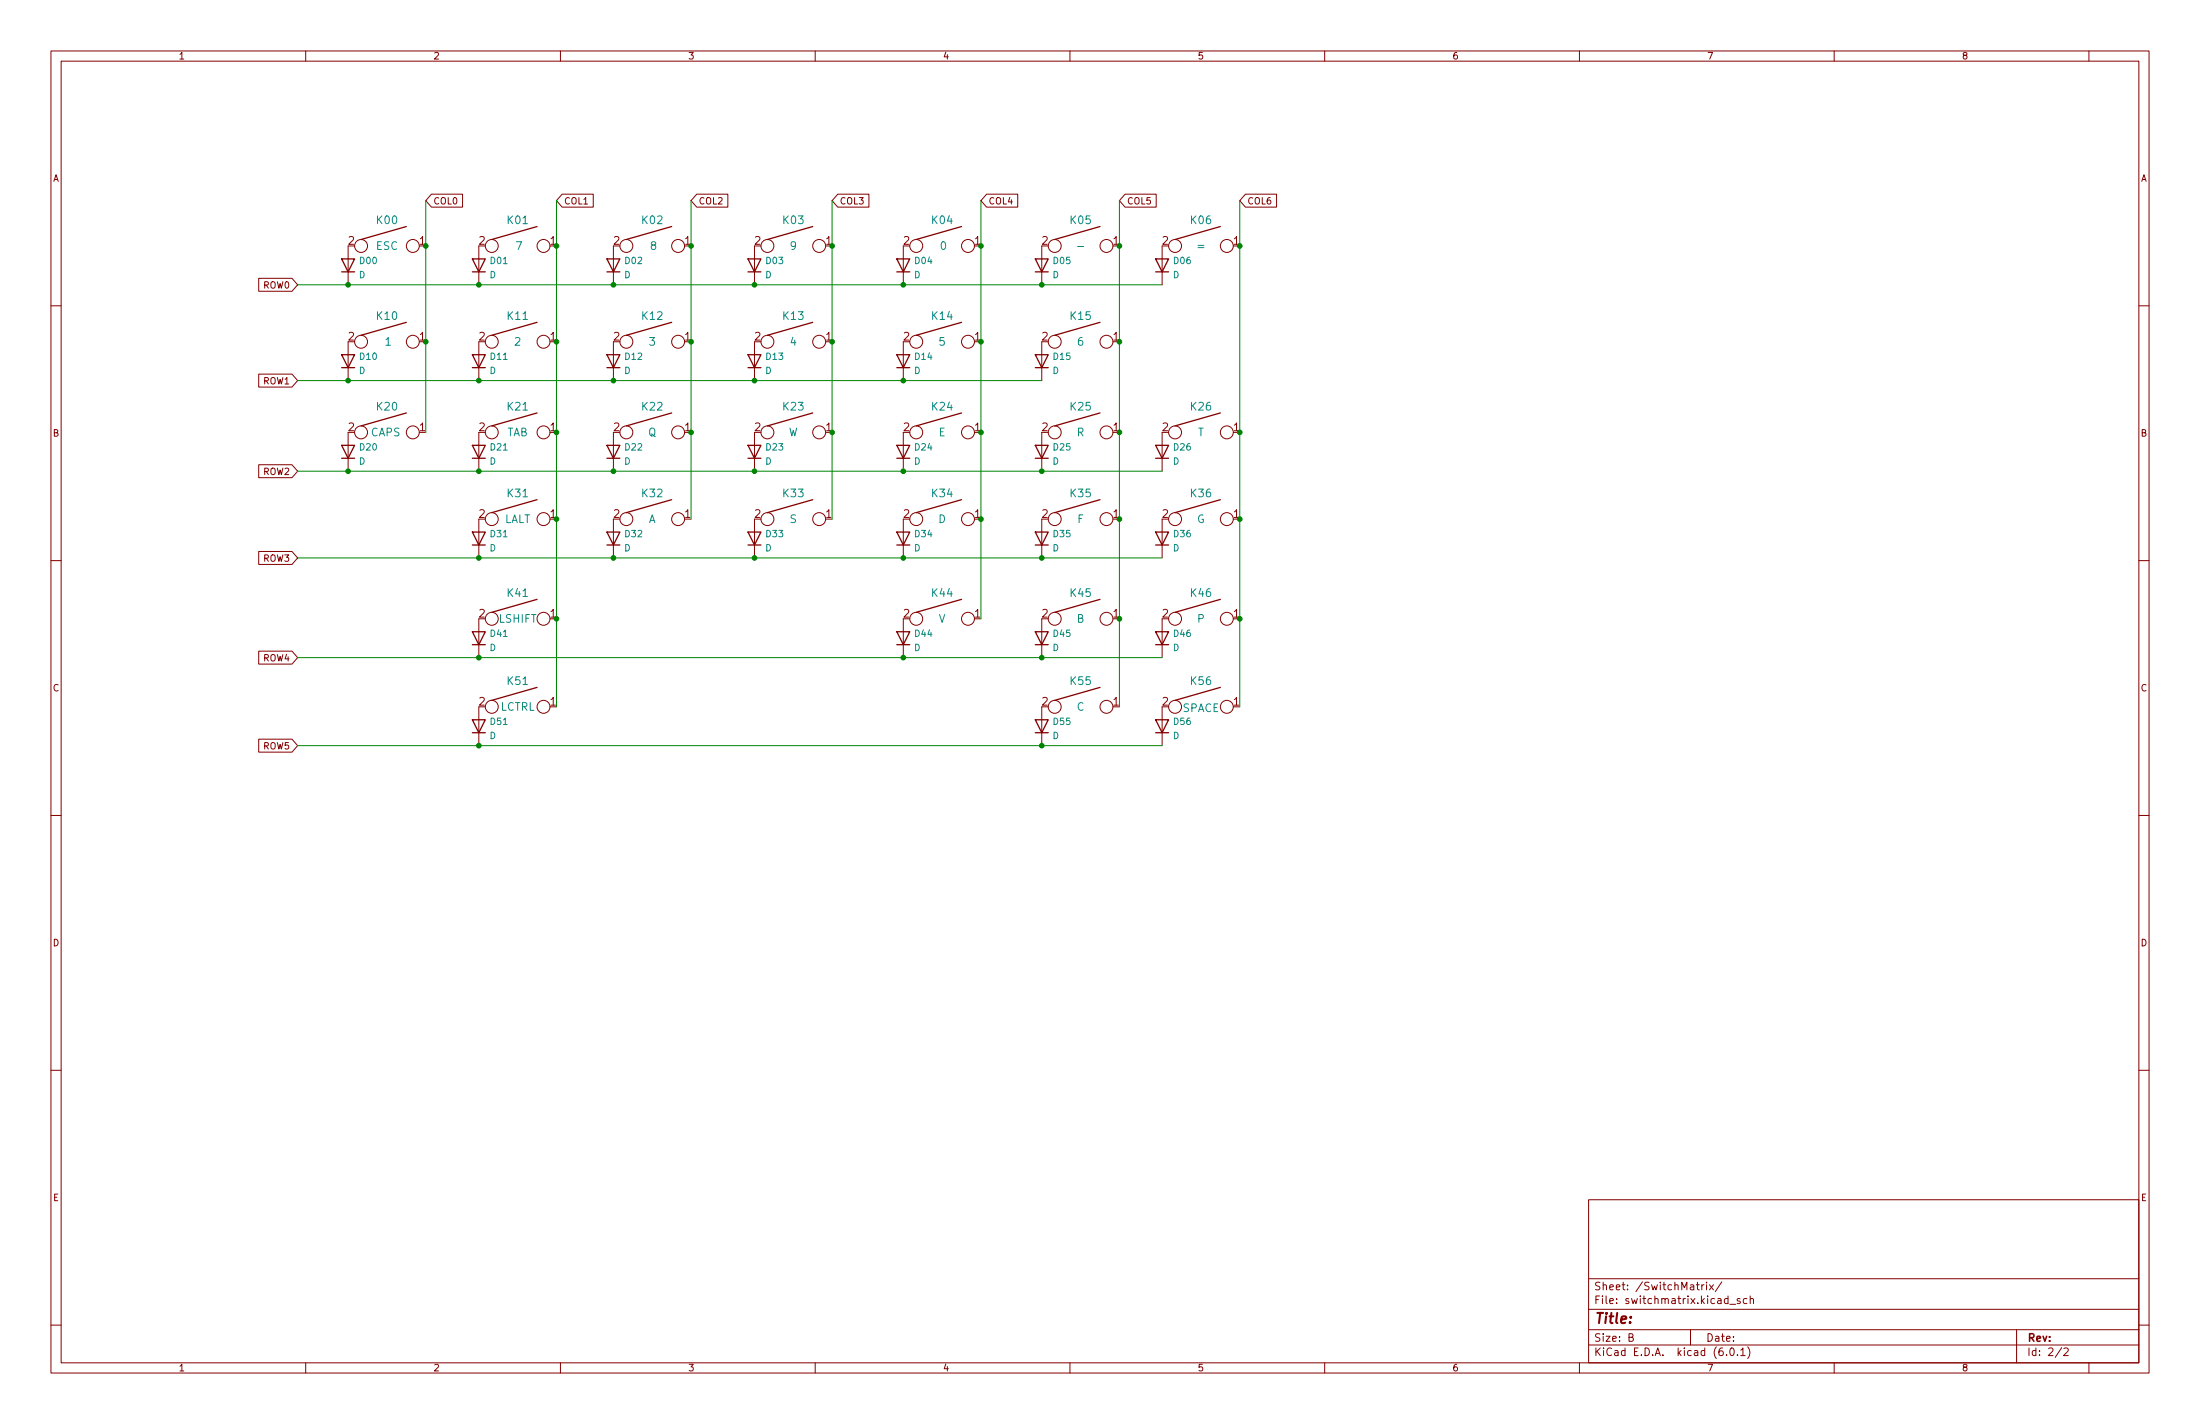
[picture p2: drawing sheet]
<svg xmlns="http://www.w3.org/2000/svg" width="432mm" height="279mm" viewBox="0 0 432 279" stroke-linecap="round" stroke-linejoin="round" font-family="sans-serif">
<g fill="none" stroke="#840000" stroke-width=".2">
<path d="M10 10h411.8v259.4h-411.8zM12 12h407.8v255.4h-407.8zM60 10v2M110 10v2M160 10v2M210 10v2M260 10v2M310 10v2M360 10v2M410 10v2M84.7 38.1h6.1v2.5h-6.1l-1.1-1.2zM110.3 38.1h6.1v2.5h-6.1l-1.1-1.2z"/>
<path d="M136.7 38.1h6.2v2.5h-6.2l-1.1-1.2zM164.4 38.1h6.1v2.5h-6.1l-1.1-1.2zM193.6 38.1h6.2v2.5h-6.2l-1.1-1.2zM220.8 38.1h6.1v2.5h-6.1l-1.1-1.2zM244.4 38.1h6.2v2.5h-6.2l-1.1-1.2zM10 60h2M50.8 54.6h6.5l1.1 1.3-1.1 1.3h-6.5zM68.3 48.3v7.6M94 48.3v7.6M120.4 48.3v7.6M148.1 48.3v7.6M177.3 48.3v7.6"/>
<path d="M204.5 48.3v7.6M228.1 48.3v7.6M419.8 60h2M50.8 73.4h6.5l1.1 1.3-1.1 1.2h-6.5zM68.3 67.1v7.6M94 67.1v7.6M120.4 67.1v7.6M148.1 67.1v7.6M177.3 67.1v7.6M204.5 67.1v7.6M50.8 91.2h6.5l1.1 1.3-1.1 1.2h-6.5zM68.3 84.8v7.7"/>
<path d="M94 84.8v7.7M120.4 84.8v7.7M148.1 84.8v7.7M177.3 84.8v7.7M204.5 84.8v7.7M228.1 84.8v7.7M10 110h2M50.8 108.2h6.5l1.1 1.3-1.1 1.2h-6.5zM94 101.9v7.6M120.4 101.9v7.6M148.1 101.9v7.6M177.3 101.9v7.6"/>
<path d="M204.5 101.9v7.6M228.1 101.9v7.6M419.8 110h2M50.8 127.8h6.5l1.1 1.2-1.1 1.3h-6.5zM94 121.4v7.6M94 138.7v7.6M177.3 121.4v7.6M204.5 121.4v7.6M204.5 138.7v7.6M228.1 121.4v7.6M228.1 138.7v7.6M10 160h2"/>
<path d="M50.8 145h6.5l1.1 1.3-1.1 1.3h-6.5zM419.8 160h2M10 210h2M419.8 210h2M311.8 235.4h108v32h-108zM10 260h2M311.8 256.9h108M311.8 250.9h108M332.9 252.1h.6M333.2 251.6v1.3l.3 .2M334 252.1v1M334.4 252.1l-.2 .1-.2 .2"/>
<path d="M334.9 251.6v.1M334.9 252.1v1M335.5 252.1l.8 1M336.3 252.1l-.8 1M337.9 251.5l-1.2 1.9M339.5 255.9h1.2M341.5 254.9l-.3-.1-.3 .2 .1 .2 .5 .2v.3h-.6M342.9 254.9l-.5-.1-.2 .3 .1 .6h.6M343.5 254.9l.2-.1 .4 .1 .1 .9M343.5 254.3v1.5M419.8 260h2M60 267.4v2"/>
<path d="M110 267.4v2M160 267.4v2M210 267.4v2M260 267.4v2M310 267.4v2M311.8 263.9h108M311.8 260.9h108M319.7 262.4l.7-.1 .1-.2-.1-.4h-.7v1.5h.6l.3-.3a.39 .39 0 0 0-.4-.5M331.8 260.9v3M338.9 265.8v.2M339.7 264.5h.2a.8 .8 0 0 1 .5 .7 .8 .8 0 0 1-.5 .8 1 1 0 0 1-.2-1.5zM341 265.8v.2"/>
<path d="M341.7 264.9l.4-.4v1.5M341.7 266h.8M343 264.3a1.72 1.72 0 0 1 0 2.2M360 267.4v2M395.8 260.9v6.5M404.7 264.4l-1.3 1.9M405.1 264.6l.6-.1 .2 .1v.3l-.9 1.1h.9M410 267.4v2"/>
<circle cx="70.9" cy="48.3" r="1.27"/>
<circle cx="81" cy="48.3" r="1.27"/>
<circle cx="96.5" cy="48.3" r="1.27"/>
<circle cx="106.7" cy="48.3" r="1.27"/>
<circle cx="122.9" cy="48.3" r="1.27"/>
<circle cx="133.1" cy="48.3" r="1.27"/>
<circle cx="150.6" cy="48.3" r="1.27"/>
<circle cx="160.8" cy="48.3" r="1.27"/>
<circle cx="179.8" cy="48.3" r="1.27"/>
<circle cx="190" cy="48.3" r="1.27"/>
<circle cx="207" cy="48.3" r="1.27"/>
<circle cx="217.2" cy="48.3" r="1.27"/>
<circle cx="230.6" cy="48.3" r="1.27"/>
<circle cx="240.8" cy="48.3" r="1.27"/>
<circle cx="70.9" cy="67.1" r="1.27"/>
<circle cx="81" cy="67.1" r="1.27"/>
<circle cx="96.5" cy="67.1" r="1.27"/>
<circle cx="106.7" cy="67.1" r="1.27"/>
<circle cx="122.9" cy="67.1" r="1.27"/>
<circle cx="133.1" cy="67.1" r="1.27"/>
<circle cx="150.6" cy="67.1" r="1.27"/>
<circle cx="160.8" cy="67.1" r="1.27"/>
<circle cx="179.8" cy="67.1" r="1.27"/>
<circle cx="190" cy="67.1" r="1.27"/>
<circle cx="207" cy="67.1" r="1.27"/>
<circle cx="217.2" cy="67.1" r="1.27"/>
<circle cx="70.9" cy="84.8" r="1.27"/>
<circle cx="81" cy="84.8" r="1.27"/>
<circle cx="96.5" cy="84.8" r="1.27"/>
<circle cx="106.7" cy="84.8" r="1.27"/>
<circle cx="122.9" cy="84.8" r="1.27"/>
<circle cx="133.1" cy="84.8" r="1.27"/>
<circle cx="150.6" cy="84.8" r="1.27"/>
<circle cx="160.8" cy="84.8" r="1.27"/>
<circle cx="179.8" cy="84.8" r="1.27"/>
<circle cx="190" cy="84.8" r="1.27"/>
<circle cx="207" cy="84.8" r="1.27"/>
<circle cx="217.2" cy="84.8" r="1.27"/>
<circle cx="230.6" cy="84.8" r="1.27"/>
<circle cx="240.8" cy="84.8" r="1.27"/>
<circle cx="96.5" cy="101.9" r="1.27"/>
<circle cx="106.7" cy="101.9" r="1.27"/>
<circle cx="122.9" cy="101.9" r="1.27"/>
<circle cx="133.1" cy="101.9" r="1.27"/>
<circle cx="150.6" cy="101.9" r="1.27"/>
<circle cx="160.8" cy="101.9" r="1.27"/>
<circle cx="179.8" cy="101.9" r="1.27"/>
<circle cx="190" cy="101.9" r="1.27"/>
<circle cx="207" cy="101.9" r="1.27"/>
<circle cx="217.2" cy="101.9" r="1.27"/>
<circle cx="230.6" cy="101.9" r="1.27"/>
<circle cx="240.8" cy="101.9" r="1.27"/>
<circle cx="96.5" cy="138.7" r="1.27"/>
<circle cx="96.5" cy="121.4" r="1.27"/>
<circle cx="106.7" cy="121.4" r="1.27"/>
<circle cx="106.7" cy="138.7" r="1.27"/>
<circle cx="179.8" cy="121.4" r="1.27"/>
<circle cx="190" cy="121.4" r="1.27"/>
<circle cx="207" cy="138.7" r="1.27"/>
<circle cx="207" cy="121.4" r="1.27"/>
<circle cx="217.2" cy="121.4" r="1.27"/>
<circle cx="217.2" cy="138.7" r="1.27"/>
<circle cx="230.6" cy="138.7" r="1.27"/>
<circle cx="230.6" cy="121.4" r="1.27"/>
<circle cx="240.8" cy="138.7" r="1.27"/>
<circle cx="240.8" cy="121.4" r="1.27"/>
</g>
<g fill="none" stroke="#840000" stroke-width=".25">
<path d="M67.1 50.8h2.5l-1.3 2.5zM67.1 53.3h2.5M79.8 44.5l-8.9 2.5M92.7 50.8h2.5l-1.2 2.5zM92.7 53.3h2.5M105.4 44.5l-8.9 2.5M119.1 50.8h2.6l-1.3 2.5zM119.1 53.3h2.6M131.8 44.5l-8.9 2.5M146.8 50.8h2.6l-1.3 2.5zM146.8 53.3h2.6M159.5 44.5l-8.9 2.5"/>
<path d="M176 50.8h2.6l-1.3 2.5zM176 53.3h2.6M188.7 44.5l-8.9 2.5M203.2 50.8h2.5l-1.2 2.5zM203.2 53.3h2.5M215.9 44.5l-8.9 2.5M226.8 50.8h2.6l-1.3 2.5zM226.8 53.3h2.6M239.5 44.5l-8.9 2.5M67.1 69.6h2.5l-1.3 2.5zM67.1 72.1h2.5M79.8 63.2l-8.9 2.6"/>
<path d="M92.7 69.6h2.5l-1.2 2.5zM92.7 72.1h2.5M105.4 63.2l-8.9 2.6M119.1 69.6h2.6l-1.3 2.5zM119.1 72.1h2.6M131.8 63.2l-8.9 2.6M146.8 69.6h2.6l-1.3 2.5zM146.8 72.1h2.6M159.5 63.2l-8.9 2.6M176 69.6h2.6l-1.3 2.5zM176 72.1h2.6M188.7 63.2l-8.9 2.6"/>
<path d="M203.2 69.6h2.5l-1.2 2.5zM203.2 72.1h2.5M215.9 63.2l-8.9 2.6M67.1 87.4h2.5l-1.3 2.5zM67.1 89.9h2.5M79.8 81l-8.9 2.6M92.7 87.4h2.5l-1.2 2.5zM92.7 89.9h2.5M105.4 98l-8.9 2.6M105.4 81l-8.9 2.6M119.1 87.4h2.6l-1.3 2.5zM119.1 89.9h2.6"/>
<path d="M131.8 98l-8.9 2.6M131.8 81l-8.9 2.6M146.8 87.4h2.6l-1.3 2.5zM146.8 89.9h2.6M159.5 98l-8.9 2.6M159.5 81l-8.9 2.6M176 87.4h2.6l-1.3 2.5zM176 89.9h2.6M188.7 98l-8.9 2.6M188.7 81l-8.9 2.6M203.2 87.4h2.5l-1.2 2.5zM203.2 89.9h2.5"/>
<path d="M215.9 98l-8.9 2.6M215.9 81l-8.9 2.6M226.8 87.4h2.6l-1.3 2.5zM226.8 89.9h2.6M239.5 81l-8.9 2.6M239.5 98l-8.9 2.6M92.7 104.4h2.5l-1.2 2.5zM92.7 106.9h2.5M105.4 117.6l-8.9 2.5M119.1 104.4h2.6l-1.3 2.5zM119.1 106.9h2.6M146.8 104.4h2.6l-1.3 2.5z"/>
<path d="M146.8 106.9h2.6M176 104.4h2.6l-1.3 2.5zM176 106.9h2.6M188.7 117.6l-8.9 2.5M203.2 104.4h2.5l-1.2 2.5zM203.2 106.9h2.5M215.9 117.6l-8.9 2.5M226.8 104.4h2.6l-1.3 2.5zM226.8 106.9h2.6M239.5 117.6l-8.9 2.5M92.7 124h2.5l-1.2 2.5zM92.7 126.5h2.5"/>
<path d="M105.4 134.9l-8.9 2.5M176 124h2.6l-1.3 2.5zM176 126.5h2.6M203.2 124h2.5l-1.2 2.5zM203.2 126.5h2.5M215.9 134.9l-8.9 2.5M226.8 124h2.6l-1.3 2.5zM226.8 126.5h2.6M239.5 134.9l-8.9 2.5M92.7 141.2h2.5l-1.2 2.6zM92.7 143.8h2.5M203.2 141.2h2.5l-1.2 2.6z"/>
<path d="M203.2 143.8h2.5M226.8 141.2h2.6l-1.3 2.6zM226.8 143.8h2.6"/>
</g>
<g fill="none" stroke="#008400" stroke-width=".2">
<path d="M83.6 39.4v45.4M109.2 39.4v99.3M135.6 39.4v62.5M163.3 39.4v62.5M192.5 39.4v82M219.7 39.4v99.3M243.3 39.4v99.3M58.4 55.9h169.7M58.4 74.7h146.1M58.4 92.5h169.7M58.4 109.5h169.7M58.4 129h169.7"/>
<path d="M58.4 146.3h169.7"/>
</g>
<g fill="#008400" stroke="#008400" stroke-width=".2">
<circle cx="109.2" cy="48.3" r=".46"/>
<circle cx="120.4" cy="55.9" r=".46"/>
<circle cx="109.2" cy="67.1" r=".46"/>
<circle cx="135.6" cy="48.3" r=".46"/>
<circle cx="148.1" cy="55.9" r=".46"/>
<circle cx="135.6" cy="67.1" r=".46"/>
<circle cx="192.5" cy="84.8" r=".46"/>
<circle cx="177.3" cy="55.9" r=".46"/>
<circle cx="163.3" cy="48.3" r=".46"/>
<circle cx="192.5" cy="48.3" r=".46"/>
<circle cx="177.3" cy="74.7" r=".46"/>
<circle cx="163.3" cy="67.1" r=".46"/>
<circle cx="163.3" cy="84.8" r=".46"/>
<circle cx="94" cy="129" r=".46"/>
<circle cx="94" cy="146.3" r=".46"/>
<circle cx="94" cy="109.5" r=".46"/>
<circle cx="109.2" cy="101.9" r=".46"/>
<circle cx="109.2" cy="84.8" r=".46"/>
<circle cx="120.4" cy="92.5" r=".46"/>
<circle cx="120.4" cy="109.5" r=".46"/>
<circle cx="120.4" cy="74.7" r=".46"/>
<circle cx="135.6" cy="84.8" r=".46"/>
<circle cx="148.1" cy="74.7" r=".46"/>
<circle cx="109.2" cy="121.4" r=".46"/>
<circle cx="148.1" cy="92.5" r=".46"/>
<circle cx="148.1" cy="109.5" r=".46"/>
<circle cx="177.3" cy="129" r=".46"/>
<circle cx="204.5" cy="129" r=".46"/>
<circle cx="204.5" cy="146.3" r=".46"/>
<circle cx="204.5" cy="109.5" r=".46"/>
<circle cx="177.3" cy="109.5" r=".46"/>
<circle cx="177.3" cy="92.5" r=".46"/>
<circle cx="243.3" cy="121.4" r=".46"/>
<circle cx="219.7" cy="121.4" r=".46"/>
<circle cx="204.5" cy="92.5" r=".46"/>
<circle cx="192.5" cy="101.9" r=".46"/>
<circle cx="219.7" cy="101.9" r=".46"/>
<circle cx="243.3" cy="101.9" r=".46"/>
<circle cx="68.3" cy="55.9" r=".46"/>
<circle cx="83.6" cy="67.1" r=".46"/>
<circle cx="94" cy="74.7" r=".46"/>
<circle cx="94" cy="92.5" r=".46"/>
<circle cx="68.3" cy="74.7" r=".46"/>
<circle cx="68.3" cy="92.5" r=".46"/>
<circle cx="83.6" cy="48.3" r=".46"/>
<circle cx="94" cy="55.9" r=".46"/>
<circle cx="204.5" cy="55.9" r=".46"/>
<circle cx="192.5" cy="67.1" r=".46"/>
<circle cx="219.7" cy="67.1" r=".46"/>
<circle cx="219.7" cy="84.8" r=".46"/>
<circle cx="219.7" cy="48.3" r=".46"/>
<circle cx="243.3" cy="48.3" r=".46"/>
<circle cx="243.3" cy="84.8" r=".46"/>
</g>
<text font-size="2.8" fill="#840000" x="312.8" y="259.7">Title:</text>
<g font-size="2.1" fill="#008484">
<text x="74" y="44">K00</text>
<text x="99.7" y="44">K01</text>
<text x="126.1" y="44">K02</text>
<text x="153.8" y="44">K03</text>
<text x="183" y="44">K04</text>
<text x="210.1" y="44">K05</text>
<text x="233.8" y="44">K06</text>
<text x="73.8" y="49">ESC</text>
<text x="101.3" y="49">7</text>
<text x="127.7" y="49">8</text>
<text x="155.1" y="49">9</text>
<text x="184.6" y="49">0</text>
<text x="211.7" y="49">-</text>
<text x="235.1" y="49">=</text>
<text x="74" y="62.8">K10</text>
<text x="99.7" y="62.8">K11</text>
<text x="126.1" y="62.8">K12</text>
<text x="153.8" y="62.8">K13</text>
<text x="183" y="62.8">K14</text>
<text x="210.1" y="62.8">K15</text>
<text x="75.6" y="67.8">1</text>
<text x="101" y="67.8">2</text>
<text x="127.4" y="67.8">3</text>
<text x="155.1" y="67.8">4</text>
<text x="184.3" y="67.8">5</text>
<text x="211.5" y="67.8">6</text>
<text x="74" y="80.5">K20</text>
<text x="99.7" y="80.5">K21</text>
<text x="126.1" y="80.5">K22</text>
<text x="153.8" y="80.5">K23</text>
<text x="183" y="80.5">K24</text>
<text x="210.1" y="80.5">K25</text>
<text x="233.8" y="80.5">K26</text>
<text x="72.7" y="85.6">CAPS</text>
<text x="99.4" y="85.6">TAB</text>
<text x="127.2" y="85.6">Q</text>
<text x="154.7" y="85.6">W</text>
<text x="184.2" y="85.6">E</text>
<text x="211.3" y="85.6">R</text>
<text x="235.1" y="85.6">T</text>
<text x="99.7" y="97.6">K31</text>
<text x="126.1" y="97.6">K32</text>
<text x="153.8" y="97.6">K33</text>
<text x="183" y="97.6">K34</text>
<text x="210.1" y="97.6">K35</text>
<text x="233.8" y="97.6">K36</text>
<text x="98.9" y="102.6">LALT</text>
<text x="127.2" y="102.6">A</text>
<text x="155" y="102.6">S</text>
<text x="184.1" y="102.6">D</text>
<text x="211.4" y="102.6">F</text>
<text x="234.9" y="102.6">G</text>
<text x="99.7" y="117.1">K41</text>
<text x="183" y="117.1">K44</text>
<text x="210.1" y="117.1">K45</text>
<text x="233.8" y="117.1">K46</text>
<text x="97.9" y="122.2">LSHIFT</text>
<text x="184.2" y="122.2">V</text>
<text x="211.3" y="122.2">B</text>
<text x="235" y="122.2">P</text>
<text x="99.7" y="134.4">K51</text>
<text x="210.1" y="134.4">K55</text>
<text x="233.8" y="134.4">K56</text>
<text x="98.1" y="139.4">LCTRL</text>
<text x="211.3" y="139.4">C</text>
<text x="232.1" y="139.7">SPACE</text>
</g>
<g font-size="2.1" fill="#840000">
<text x="68.4" y="48">2</text>
<text x="82.3" y="48">1</text>
<text x="94" y="48">2</text>
<text x="108" y="48">1</text>
<text x="120.4" y="48">2</text>
<text x="134.4" y="48">1</text>
<text x="148.1" y="48">2</text>
<text x="162.1" y="48">1</text>
<text x="177.3" y="48">2</text>
<text x="191.3" y="48">1</text>
<text x="204.5" y="48">2</text>
<text x="218.5" y="48">1</text>
<text x="228.1" y="48">2</text>
<text x="242.1" y="48">1</text>
<text x="68.4" y="66.8">2</text>
<text x="82.3" y="66.8">1</text>
<text x="94" y="66.8">2</text>
<text x="108" y="66.8">1</text>
<text x="120.4" y="66.8">2</text>
<text x="134.4" y="66.8">1</text>
<text x="148.1" y="66.8">2</text>
<text x="162.1" y="66.8">1</text>
<text x="177.3" y="66.8">2</text>
<text x="191.3" y="66.8">1</text>
<text x="204.5" y="66.8">2</text>
<text x="218.5" y="66.8">1</text>
<text x="68.4" y="84.6">2</text>
<text x="82.3" y="84.6">1</text>
<text x="94" y="84.6">2</text>
<text x="108" y="84.6">1</text>
<text x="120.4" y="84.6">2</text>
<text x="134.4" y="84.6">1</text>
<text x="148.1" y="84.6">2</text>
<text x="162.1" y="84.6">1</text>
<text x="177.3" y="84.6">2</text>
<text x="191.3" y="84.6">1</text>
<text x="204.5" y="84.6">2</text>
<text x="218.5" y="84.6">1</text>
<text x="228.1" y="84.6">2</text>
<text x="242.1" y="84.6">1</text>
<text x="94" y="101.6">2</text>
<text x="108" y="101.6">1</text>
<text x="120.4" y="101.6">2</text>
<text x="134.4" y="101.6">1</text>
<text x="148.1" y="101.6">2</text>
<text x="162.1" y="101.6">1</text>
<text x="177.3" y="101.6">2</text>
<text x="191.3" y="101.6">1</text>
<text x="204.5" y="101.6">2</text>
<text x="218.5" y="101.6">1</text>
<text x="228.1" y="101.6">2</text>
<text x="242.1" y="101.6">1</text>
<text x="94" y="121.2">2</text>
<text x="108" y="121.2">1</text>
<text x="177.3" y="121.2">2</text>
<text x="191.3" y="121.2">1</text>
<text x="204.5" y="121.2">2</text>
<text x="218.5" y="121.2">1</text>
<text x="228.1" y="121.2">2</text>
<text x="242.1" y="121.2">1</text>
<text x="94" y="138.4">2</text>
<text x="108" y="138.4">1</text>
<text x="204.5" y="138.4">2</text>
<text x="218.5" y="138.4">1</text>
<text x="228.1" y="138.4">2</text>
<text x="242.1" y="138.4">1</text>
<text x="312.8" y="255.9">File: switchmatrix.kicad_sch</text>
<text x="312.8" y="253.2">Sheet: /SwitchMatrix/</text>
<text x="312.8" y="263.2">Size: B</text>
<text x="334.8" y="263.2">Date:</text>
<text x="397.8" y="263.2">Rev:</text>
<text x="312.8" y="266">KiCad E.D.A. kicad (6.0.1)</text>
<text x="397.8" y="266">Id: 2/2</text>
</g>
<g font-size="1.8" fill="#840000">
<text x="35" y="11.7">1</text>
<text x="85" y="11.7">2</text>
<text x="135" y="11.7">3</text>
<text x="185" y="11.7">4</text>
<text x="235" y="11.7">5</text>
<text x="285" y="11.7">6</text>
<text x="335" y="11.7">7</text>
<text x="385" y="11.7">8</text>
<text x="10.3" y="35.6">A</text>
<text x="420.1" y="35.6">A</text>
<text x="85" y="40.1">COL0</text>
<text x="110.6" y="40.1">COL1</text>
<text x="137.1" y="40.1">COL2</text>
<text x="164.8" y="40.1">COL3</text>
<text x="194" y="40.1">COL4</text>
<text x="221.1" y="40.1">COL5</text>
<text x="244.8" y="40.1">COL6</text>
<text x="51.7" y="56.6">ROW0</text>
<text x="51.7" y="75.4">ROW1</text>
<text x="10.3" y="85.7">B</text>
<text x="420.1" y="85.7">B</text>
<text x="51.7" y="93.2">ROW2</text>
<text x="51.7" y="110.2">ROW3</text>
<text x="51.7" y="129.8">ROW4</text>
<text x="10.3" y="135.6">C</text>
<text x="420.1" y="135.6">C</text>
<text x="51.7" y="147">ROW5</text>
<text x="10.3" y="185.7">D</text>
<text x="420.1" y="185.7">D</text>
<text x="10.4" y="235.7">E</text>
<text x="420.2" y="235.7">E</text>
<text x="35" y="269.1">1</text>
<text x="85" y="269.1">2</text>
<text x="135" y="269.1">3</text>
<text x="185" y="269.1">4</text>
<text x="235" y="269.1">5</text>
<text x="285" y="269.1">6</text>
<text x="335" y="269.1">7</text>
<text x="385" y="269.1">8</text>
</g>
<g font-size="1.8" fill="#008484">
<text x="70.7" y="51.8">D00</text>
<text x="96.3" y="51.8">D01</text>
<text x="122.7" y="51.8">D02</text>
<text x="150.4" y="51.8">D03</text>
<text x="179.6" y="51.8">D04</text>
<text x="206.8" y="51.8">D05</text>
<text x="230.4" y="51.8">D06</text>
<text x="70.4" y="54.6">D</text>
<text x="96.1" y="54.6">D</text>
<text x="122.5" y="54.6">D</text>
<text x="150.2" y="54.6">D</text>
<text x="179.4" y="54.6">D</text>
<text x="206.6" y="54.6">D</text>
<text x="230.2" y="54.6">D</text>
<text x="70.7" y="70.6">D10</text>
<text x="96.3" y="70.6">D11</text>
<text x="122.7" y="70.6">D12</text>
<text x="150.4" y="70.6">D13</text>
<text x="179.6" y="70.6">D14</text>
<text x="206.8" y="70.6">D15</text>
<text x="70.4" y="73.4">D</text>
<text x="96.1" y="73.4">D</text>
<text x="122.5" y="73.4">D</text>
<text x="150.2" y="73.4">D</text>
<text x="179.4" y="73.4">D</text>
<text x="206.6" y="73.4">D</text>
<text x="70.7" y="88.4">D20</text>
<text x="96.3" y="88.4">D21</text>
<text x="122.7" y="88.4">D22</text>
<text x="150.4" y="88.4">D23</text>
<text x="179.6" y="88.4">D24</text>
<text x="206.8" y="88.4">D25</text>
<text x="230.4" y="88.4">D26</text>
<text x="70.4" y="91.1">D</text>
<text x="96.1" y="91.1">D</text>
<text x="122.5" y="91.1">D</text>
<text x="150.2" y="91.1">D</text>
<text x="179.4" y="91.1">D</text>
<text x="206.6" y="91.1">D</text>
<text x="230.2" y="91.1">D</text>
<text x="96.3" y="105.4">D31</text>
<text x="122.7" y="105.4">D32</text>
<text x="150.4" y="105.4">D33</text>
<text x="179.6" y="105.4">D34</text>
<text x="206.8" y="105.4">D35</text>
<text x="230.4" y="105.4">D36</text>
<text x="96.1" y="108.2">D</text>
<text x="122.5" y="108.2">D</text>
<text x="150.2" y="108.2">D</text>
<text x="179.4" y="108.2">D</text>
<text x="206.6" y="108.2">D</text>
<text x="230.2" y="108.2">D</text>
<text x="96.3" y="124.9">D41</text>
<text x="179.6" y="124.9">D44</text>
<text x="206.8" y="124.9">D45</text>
<text x="230.4" y="124.9">D46</text>
<text x="96.1" y="127.7">D</text>
<text x="179.4" y="127.7">D</text>
<text x="206.6" y="127.7">D</text>
<text x="230.2" y="127.7">D</text>
<text x="96.3" y="142.2">D51</text>
<text x="206.8" y="142.2">D55</text>
<text x="230.4" y="142.2">D56</text>
<text x="96.1" y="145">D</text>
<text x="206.6" y="145">D</text>
<text x="230.2" y="145">D</text>
</g>
</svg>
